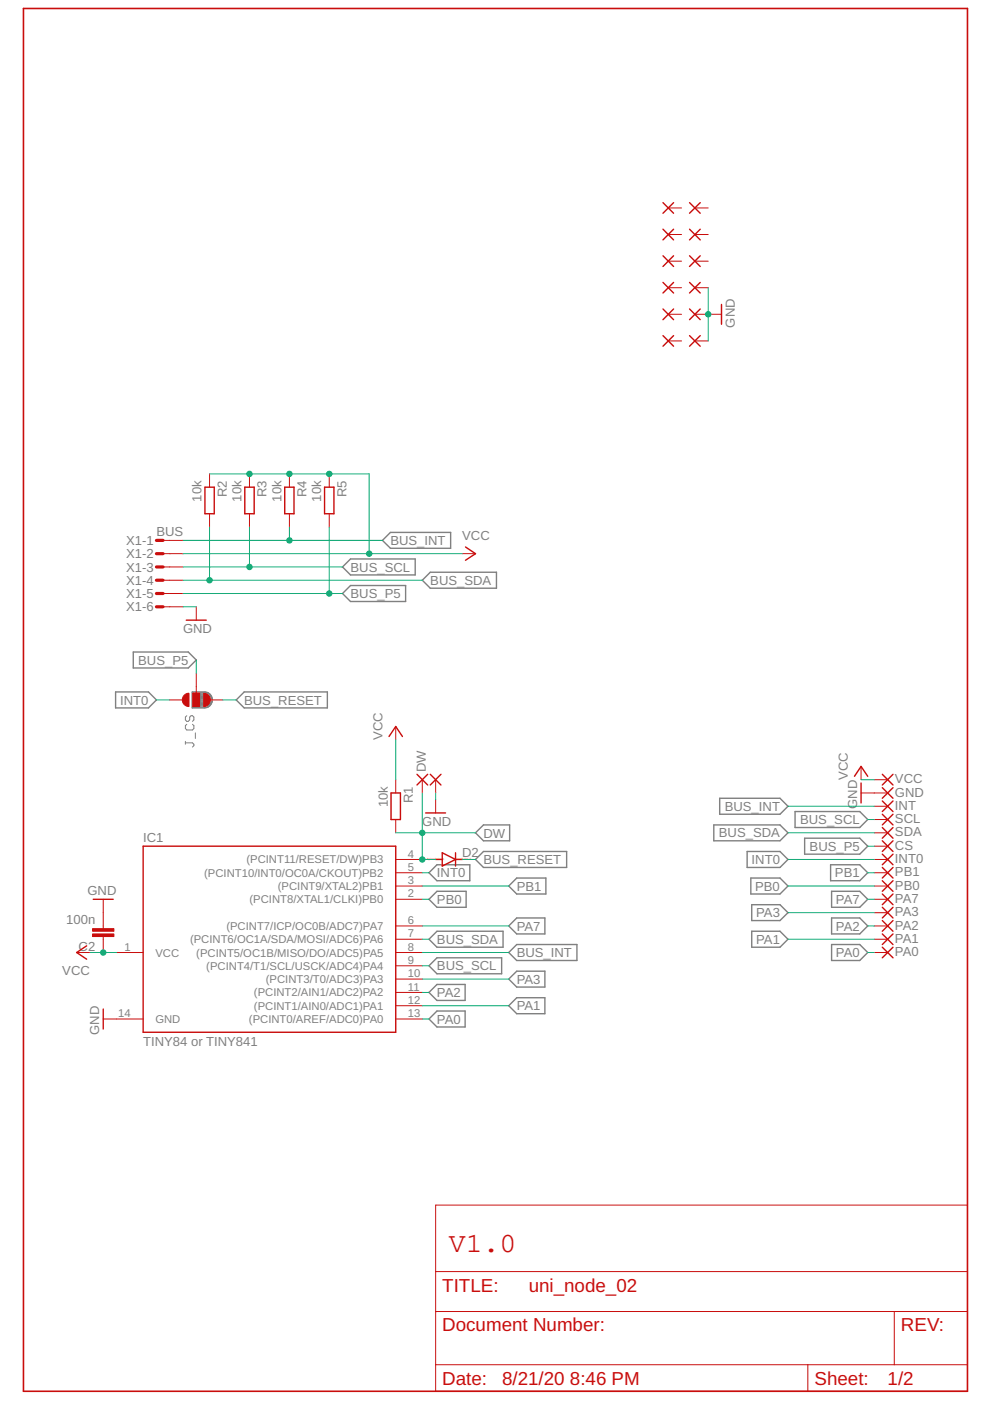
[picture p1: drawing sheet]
<svg xmlns="http://www.w3.org/2000/svg" width="210mm" height="297mm" viewBox="0 0 210 297" stroke-linecap="round" stroke-linejoin="round" font-family="sans-serif">
<g fill="none" stroke="#808080" stroke-width=".3">
<path d="M81.1 114.6l1.7-1.7h12.7v3.3h-12.7zM28.3 138.2h11.6l1.7 1.7-1.7 1.7h-11.6zM72.6 120.2l1.7-1.7h13.7v3.4h-13.7zM72.6 125.8l1.7-1.7h11.7v3.4h-11.7zM89.5 123l1.7-1.7h14.1v3.4h-14.1zM24.5 146.7h7l1.7 1.7-1.7 1.7h-7zM40.8 146.7h2.5a1.69 1.69 0 0 1 1.7 1.7 1.69 1.69 0 0 1-1.7 1.7h-2.5zM40.8 149.9h3.3M40.8 149.6h3.6M40.8 149.4h3.9M40.8 149.1h4M40.8 148.9h4.1"/>
<path d="M40.8 148.6h4.2M40.8 148.4h4.2M40.8 148.1h4.2M40.8 147.9h4.1M40.8 147.6h4M40.8 147.4h3.9M40.8 147.2h3.6M40.8 146.9h3.3M51.8 146.7h17.6v3.4h-17.6l-1.7-1.7zM100.8 176.6l1.7-1.7h5.6v3.4h-5.6zM151.3 174.9h14.1l1.7 1.7-1.7 1.7h-14.1zM152.6 169.2h12.8l1.7 1.7-1.7 1.7h-12.8z"/>
<path d="M168.6 172.1h13.7l1.7 1.7-1.7 1.7h-13.7zM170.6 177.7h11.7l1.7 1.7-1.7 1.7h-11.7zM91 199.1l1.6-1.7h14.1v3.4h-14.1zM91 185l1.6-1.7h7v3.4h-7zM91 190.7l1.6-1.7h6.2v3.4h-6.2zM102.5 180.5h17.6v3.4h-17.6l-1.7-1.7zM107.9 187.9l1.7-1.7h6.1v3.3h-6.1zM107.9 196.3l1.7-1.7h5.9v3.4h-5.9zM158.4 180.5h7l1.7 1.7-1.7 1.7h-7zM159.2 186.2h6.2l1.7 1.7-1.7 1.6h-6.2zM159.4 197.4h6l1.7 1.7-1.7 1.7h-6zM159.4 191.8h6l1.7 1.7-1.7 1.7h-6z"/>
<path d="M176.1 183.3h6.2l1.7 1.7-1.7 1.7h-6.2zM176.3 189h6l1.7 1.7-1.7 1.7h-6zM176.3 194.6h6l1.7 1.7-1.7 1.7h-6zM91 204.8l1.6-1.7h13.8v3.4h-13.8zM91 216l1.6-1.6h6v3.3h-6zM91 210.4l1.6-1.7h6v3.4h-6zM107.9 207.6l1.7-1.7h5.9v3.4h-5.9zM107.9 213.2l1.7-1.7h5.9v3.4h-5.9zM109.6 200.3h12.7v3.3h-12.7l-1.7-1.6zM176.3 200.3h6l1.7 1.7-1.7 1.6h-6z"/>
</g>
<path d="M39.3 157.5h1.5l.3 .3v.3l-.3 .3M39.3 157.2v.6M39.6 151.7l-.3 .3v.6l.3 .4h.3l.3-.4v-.6l.3-.3h.3l.3 .3v.6l-.3 .4M39.6 153.6l-.3 .3v.6l.3 .3h1.2l.3-.3v-.6l-.3-.3M41.4 155.4v1.2" fill="none" stroke="#808080" stroke-width=".21"/>
<path d="M5 1.8h200.1v293.2h-200.1z" fill="none" stroke="#c90d0c" stroke-width=".34"/>
<g fill="none" stroke="#c90d0c" stroke-width=".21">
<path d="M141.7 44.1h2.8M141.7 49.7h2.8M141.7 55.4h2.8M147.3 44.1h2.9M147.3 49.7h2.9M147.3 55.4h2.9M141.7 61h2.8M141.7 72.3h2.8M141.7 66.6h2.8M147.3 61h2.9M147.3 72.3h2.9M147.3 66.6h5.7"/>
<path d="M34.6 117.4h4.2M34.6 114.6h4.2M44.4 100.5v2.8M44.4 108.9v2.8M52.9 100.5v2.8M52.9 108.9v2.8M61.4 100.5v2.8M61.4 108.9v2.8M69.8 100.5v2.8M69.8 108.9v2.8M98 117.4h2.8M34.6 120.2h4.2"/>
<path d="M34.6 123h4.2M34.6 125.8h4.2M34.6 128.7h4.2M41.6 128.7v2.8M36 148.4h2.8M40.9 147h1.4v2.8h-1.4zM41.6 142.7v4.3M44.4 148.4h2.9M83.9 154v2.8M83.9 165.3v2.8M83.9 173.8v2.8M89.5 165.3v2.8"/>
<path d="M92.4 165.3v2.8M92.4 169.5v2.9M182.6 162.5v2.8M182.6 168.1h5.6M185.4 179.4h2.8M185.4 176.6h2.8M185.4 173.8h2.8M185.4 170.9h2.8M185.4 165.3h2.8M21.9 190.7v6.2M21.9 198.6v3.4M83.9 196.3h5.6"/>
<path d="M83.9 199.1h5.6M83.9 182.2h5.6M83.9 185h5.6M83.9 187.9h5.6M83.9 190.7h5.6M185.4 196.3h2.8M185.4 199.1h2.8M185.4 182.2h2.8M185.4 185h2.8M185.4 187.9h2.8M185.4 190.7h2.8M185.4 193.5h2.8"/>
<path d="M16.3 202h2.8M21.9 216h8.5M24.7 202h5.7M83.9 216h5.6M83.9 202h5.6M83.9 204.8h5.6M83.9 207.6h5.6M83.9 210.4h5.6M83.9 213.2h5.6M185.4 202h2.8M92.4 255.5h112.7v39.5h-112.7zM92.4 278.1h112.7"/>
<path d="M92.4 269.6h112.7M189.6 278.1v11.2M92.4 289.3h112.7M171.3 289.3v5.7"/>
</g>
<g fill="none" stroke="#c90d0c" stroke-width=".3">
<path d="M140.6 43l2.2 2.2M140.6 48.6l2.2 2.3M140.6 54.2l2.2 2.3M140.6 59.9l2.2 2.2M142.8 43l-2.2 2.2M142.8 48.6l-2.2 2.3M142.8 54.2l-2.2 2.3M142.8 59.9l-2.2 2.2M146.2 43l2.3 2.2M146.2 48.6l2.3 2.3M146.2 54.2l2.3 2.3M146.2 59.9l2.3 2.2"/>
<path d="M148.5 54.2l-2.3 2.3M148.5 43l-2.3 2.2M148.5 48.6l-2.3 2.3M148.5 59.9l-2.3 2.2M140.6 71.2l2.2 2.2M140.6 65.5l2.2 2.3M142.8 71.2l-2.2 2.2M142.8 65.5l-2.2 2.3M146.2 71.2l2.3 2.2M146.2 65.5l2.3 2.3M148.5 65.5l-2.3 2.3M148.5 71.2l-2.3 2.2"/>
<path d="M153 64.5v4.2M43.5 103.3h1.9v5.6h-1.9zM51.9 103.3h2v5.6h-2zM60.4 103.3h1.9v5.6h-1.9zM68.8 103.3h2v5.6h-2zM98.7 116l2.1 1.4-2.1 1.4M39.5 131.5h4.2M82.5 156.1l1.4-2.1 1.4 2.1M30.4 179.4h53.5v39.5h-53.5zM82.9 168.1h2v5.7h-2zM88.4 164.2l2.3 2.2M90.3 172.4h4.2"/>
<path d="M90.7 164.2l-2.3 2.2M91.2 164.2l2.3 2.2M93.5 164.2l-2.3 2.2M181.2 164.6l1.4-2.1 1.4 2.1M182.6 166v4.2M187.1 178.3l2.2 2.2M187.1 175.5l2.2 2.2M187.1 172.6l2.2 2.3M187.1 169.8l2.2 2.3M187.1 167l2.2 2.2M187.1 164.2l2.2 2.2M189.3 178.3l-2.2 2.2"/>
<path d="M189.3 175.5l-2.2 2.2M189.3 172.6l-2.2 2.3M189.3 169.8l-2.2 2.3M189.3 167l-2.2 2.2M189.3 164.2l-2.2 2.2M19.8 190.7h4.2M92.4 182.2h1.4M93.8 180.8l2.8 1.4-2.8 1.4zM96.6 180.8v2.8M96.6 182.2h1.4M187.1 198l2.2 2.3M187.1 195.2l2.2 2.2"/>
<path d="M187.1 192.4l2.2 2.2M187.1 189.5l2.2 2.3M187.1 186.7l2.2 2.3M187.1 183.9l2.2 2.3M187.1 181.1l2.2 2.2M189.3 198l-2.2 2.3M189.3 195.2l-2.2 2.2M189.3 192.4l-2.2 2.2M189.3 189.5l-2.2 2.3M189.3 186.7l-2.2 2.3M189.3 183.9l-2.2 2.3M189.3 181.1l-2.2 2.2"/>
<path d="M18.4 200.5l-2.1 1.5 2.1 1.4M21.9 213.9v4.3M187.1 200.8l2.2 2.3M189.3 200.8l-2.2 2.3"/>
</g>
<g fill="#c90d0c" stroke="#c90d0c" stroke-width=".21">
<path d="M19.6 196.9h4.6v.5h-4.6z"/>
<path d="M19.6 198h4.6v.6h-4.6z"/>
<path d="M40.9 147h1.4v2.8h-1.4z"/>
</g>
<g fill="#c90d0c" stroke="#c90d0c" stroke-width=".21">
<path d="M43.2 147a1.41 1.41 0 0 1 1.4 1.4 1.41 1.41 0 0 1-1.4 1.4z" fill-rule="evenodd"/>
<path d="M39.1 147.4l.5-.4h.5v2.8a1.4 1.4 0 0 1-1.3-.9 1.4 1.4 0 0 1 .3-1.5z" fill-rule="evenodd"/>
</g>
<path d="M33.2 114.6h1.4M33.2 117.4h1.4M33.2 120.2h1.4M33.2 123h1.4M33.2 125.8h1.4M33.2 128.7h1.4" fill="none" stroke="#c90d0c" stroke-width=".68"/>
<g fill="none" stroke="#0dab76" stroke-width=".21">
<path d="M150.2 61v11.3M38.8 117.4h59.2M38.8 114.6h42.3M44.4 100.5h33.9v16.9M44.4 111.7v11.3M52.9 111.7v8.5M61.4 111.7v2.9M69.8 111.7v14.1M38.8 128.7h2.8M38.8 123h50.7M38.8 120.2h33.8M38.8 125.8h33.8"/>
<path d="M41.6 139.9v2.8M33.2 148.4h2.8M47.3 148.4h2.8M83.9 156.8v8.5M83.9 176.6h16.9M89.5 168.1v14.1h2.9M92.4 168.1v1.4M167.1 176.6h18.3M167.1 170.9h18.3M182.6 165.3h2.8M184 173.8h1.4M184 179.4h1.4"/>
<path d="M89.5 199.1h1.5M89.5 185h1.5M89.5 187.9h18.4M89.5 190.7h1.5M89.5 196.3h18.4M98 182.2h2.8M167.1 182.2h18.3M167.1 199.1h18.3M167.1 187.9h18.3M167.1 193.5h18.3M184 185h1.4M184 190.7h1.4"/>
<path d="M184 196.3h1.4M19.1 202h5.6M89.5 202h18.4M89.5 204.8h1.5M89.5 216h1.5M89.5 207.6h18.4M89.5 210.4h1.5M89.5 213.2h18.4M184 202h1.4"/>
</g>
<g fill="#0dab76" stroke="#0dab76" stroke-width=".21">
<circle cx="150.2" cy="66.6" r=".57"/>
<circle cx="21.9" cy="202" r=".57"/>
<circle cx="52.9" cy="100.5" r=".57"/>
<circle cx="61.4" cy="100.5" r=".57"/>
<circle cx="78.3" cy="117.4" r=".57"/>
<circle cx="69.8" cy="100.5" r=".57"/>
<circle cx="89.5" cy="182.2" r=".57"/>
<circle cx="89.5" cy="176.6" r=".57"/>
<circle cx="44.4" cy="123" r=".57"/>
<circle cx="61.4" cy="114.6" r=".57"/>
<circle cx="52.9" cy="120.2" r=".57"/>
<circle cx="69.8" cy="125.8" r=".57"/>
</g>
<text font-size="6" fill="#c90d0c" x="95.2" y="265.4">V1.0</text>
<g font-size="4" fill="#c90d0c">
<text x="93.8" y="273.8">TITLE:</text>
<text x="112.1" y="273.8">uni_node_02</text>
<text x="93.8" y="282.3">Document Number:</text>
<text x="191" y="282.3">REV:</text>
<text x="93.8" y="293.6">Date:</text>
<text x="106.5" y="293.6">8/21/20</text>
<text x="120.8" y="293.6">8:46 PM</text>
<text x="172.7" y="293.6">Sheet:</text>
<text x="188.2" y="293.6">1/2</text>
</g>
<g font-size="2.8" fill="#808080">
<text x="155.8" y="69.5" transform="rotate(-90 155.8 69.5)">GND</text>
<text x="42.7" y="106.3" transform="rotate(-90 42.7 106.3)">10k</text>
<text x="48.1" y="105.4" transform="rotate(-90 48.1 105.4)">R2</text>
<text x="51.2" y="106.3" transform="rotate(-90 51.2 106.3)">10k</text>
<text x="56.5" y="105.4" transform="rotate(-90 56.5 105.4)">R3</text>
<text x="59.7" y="106.3" transform="rotate(-90 59.7 106.3)">10k</text>
<text x="65" y="105.4" transform="rotate(-90 65 105.4)">R4</text>
<text x="68.1" y="106.3" transform="rotate(-90 68.1 106.3)">10k</text>
<text x="73.4" y="105.4" transform="rotate(-90 73.4 105.4)">R5</text>
<text x="33.2" y="113.6">BUS</text>
<text x="26.7" y="115.5">X1-1</text>
<text x="26.7" y="118.4">X1-2</text>
<text x="82.8" y="115.6">BUS_INT</text>
<text x="98" y="114.6">VCC</text>
<text x="26.7" y="121.2">X1-3</text>
<text x="26.7" y="124">X1-4</text>
<text x="74.3" y="121.2">BUS_SCL</text>
<text x="91.2" y="124">BUS_SDA</text>
<text x="26.7" y="126.8">X1-5</text>
<text x="26.7" y="129.6">X1-6</text>
<text x="74.3" y="126.8">BUS_P5</text>
<text x="38.8" y="134.3">GND</text>
<text x="29.3" y="140.9">BUS_P5</text>
<text x="25.5" y="149.4">INT0</text>
<text x="51.8" y="149.4">BUS_RESET</text>
<text x="81.1" y="156.8" transform="rotate(-90 81.1 156.8)">VCC</text>
<text x="90.3" y="163.8" transform="rotate(-90 90.3 163.8)">DW</text>
<text x="179.7" y="165.3" transform="rotate(-90 179.7 165.3)">VCC</text>
<text x="189.8" y="166.1">VCC</text>
<text x="82.2" y="171.2" transform="rotate(-90 82.2 171.2)">10k</text>
<text x="87.5" y="170.3" transform="rotate(-90 87.5 170.3)">R1</text>
<text x="153.7" y="171.9">BUS_INT</text>
<text x="181.7" y="171.5" transform="rotate(-90 181.7 171.5)">GND</text>
<text x="189.8" y="171.7">INT</text>
<text x="189.8" y="168.9">GND</text>
<text x="30.3" y="178.6">IC1</text>
<text x="89.5" y="175.2">GND</text>
<text x="102.5" y="177.6">DW</text>
<text x="152.4" y="177.6">BUS_SDA</text>
<text x="169.6" y="174.7">BUS_SCL</text>
<text x="189.8" y="177.3">SDA</text>
<text x="189.8" y="174.5">SCL</text>
<text x="98" y="181.7">D2</text>
<text x="102.5" y="183.2">BUS_RESET</text>
<text x="159.4" y="183.2">INT0</text>
<text x="171.7" y="180.4">BUS_P5</text>
<text x="189.8" y="185.8">PB1</text>
<text x="189.8" y="183">INT0</text>
<text x="189.8" y="180.2">CS</text>
<text x="18.5" y="189.8">GND</text>
<text x="92.6" y="186">INT0</text>
<text x="92.6" y="191.7">PB0</text>
<text x="109.6" y="188.8">PB1</text>
<text x="160.1" y="188.8">PB0</text>
<text x="177" y="186">PB1</text>
<text x="177.2" y="191.7">PA7</text>
<text x="189.8" y="191.4">PA7</text>
<text x="189.8" y="188.6">PB0</text>
<text x="14" y="195.9">100n</text>
<text x="109.6" y="197.3">PA7</text>
<text x="160.3" y="194.5">PA3</text>
<text x="177.2" y="197.3">PA2</text>
<text x="189.8" y="197.1">PA2</text>
<text x="189.8" y="194.3">PA3</text>
<text x="16.7" y="201.5">C2</text>
<text x="92.6" y="200.1">BUS_SDA</text>
<text x="109.6" y="202.9">BUS_INT</text>
<text x="160.3" y="200.1">PA1</text>
<text x="177.2" y="202.9">PA0</text>
<text x="189.8" y="202.7">PA0</text>
<text x="189.8" y="199.9">PA1</text>
<text x="13.2" y="206.7">VCC</text>
<text x="92.6" y="205.8">BUS_SCL</text>
<text x="109.6" y="208.6">PA3</text>
<text x="92.6" y="211.4">PA2</text>
<text x="109.6" y="214.2">PA1</text>
<text x="21" y="219.4" transform="rotate(-90 21 219.4)">GND</text>
<text x="30.3" y="221.7">TINY84 or TINY841</text>
<text x="92.6" y="217">PA0</text>
</g>
<g font-size="2.4" fill="#808080">
<text x="43.3" y="185.9">(PCINT10/INT0/OC0A/CKOUT)PB2</text>
<text x="52.2" y="183.1">(PCINT11/RESET/DW)PB3</text>
<text x="86.5" y="181.8">4</text>
<text x="86.5" y="184.6">5</text>
<text x="52.9" y="191.5">(PCINT8/XTAL1/CLKI)PB0</text>
<text x="58.9" y="188.7">(PCINT9/XTAL2)PB1</text>
<text x="86.5" y="187.5">3</text>
<text x="86.5" y="190.3">2</text>
<text x="48" y="197.2">(PCINT7/ICP/OC0B/ADC7)PA7</text>
<text x="86.5" y="195.9">6</text>
<text x="26.4" y="201.6">1</text>
<text x="32.9" y="202.8">VCC</text>
<text x="40.3" y="200">(PCINT6/OC1A/SDA/MOSI/ADC6)PA6</text>
<text x="41.6" y="202.8">(PCINT5/OC1B/MISO/DO/ADC5)PA5</text>
<text x="86.5" y="198.7">7</text>
<text x="86.5" y="201.6">8</text>
<text x="43.7" y="205.6">(PCINT4/T1/SCL/USCK/ADC4)PA4</text>
<text x="56.4" y="208.4">(PCINT3/T0/ADC3)PA3</text>
<text x="86.5" y="204.4">9</text>
<text x="86.5" y="207.2">10</text>
<text x="25.1" y="215.7">14</text>
<text x="53.8" y="211.3">(PCINT2/AIN1/ADC2)PA2</text>
<text x="53.8" y="214.1">(PCINT1/AIN0/ADC1)PA1</text>
<text x="86.5" y="210">11</text>
<text x="86.5" y="212.8">12</text>
<text x="86.5" y="215.7">13</text>
<text x="32.9" y="216.9">GND</text>
<text x="52.8" y="216.9">(PCINT0/AREF/ADC0)PA0</text>
</g>
<g font-size=".6" fill="#ffba08">
<text x="90.5" y="182.4">SpiceOrder 1</text>
<text x="96.1" y="182.4">SpiceOrder 2</text>
</g>
</svg>
